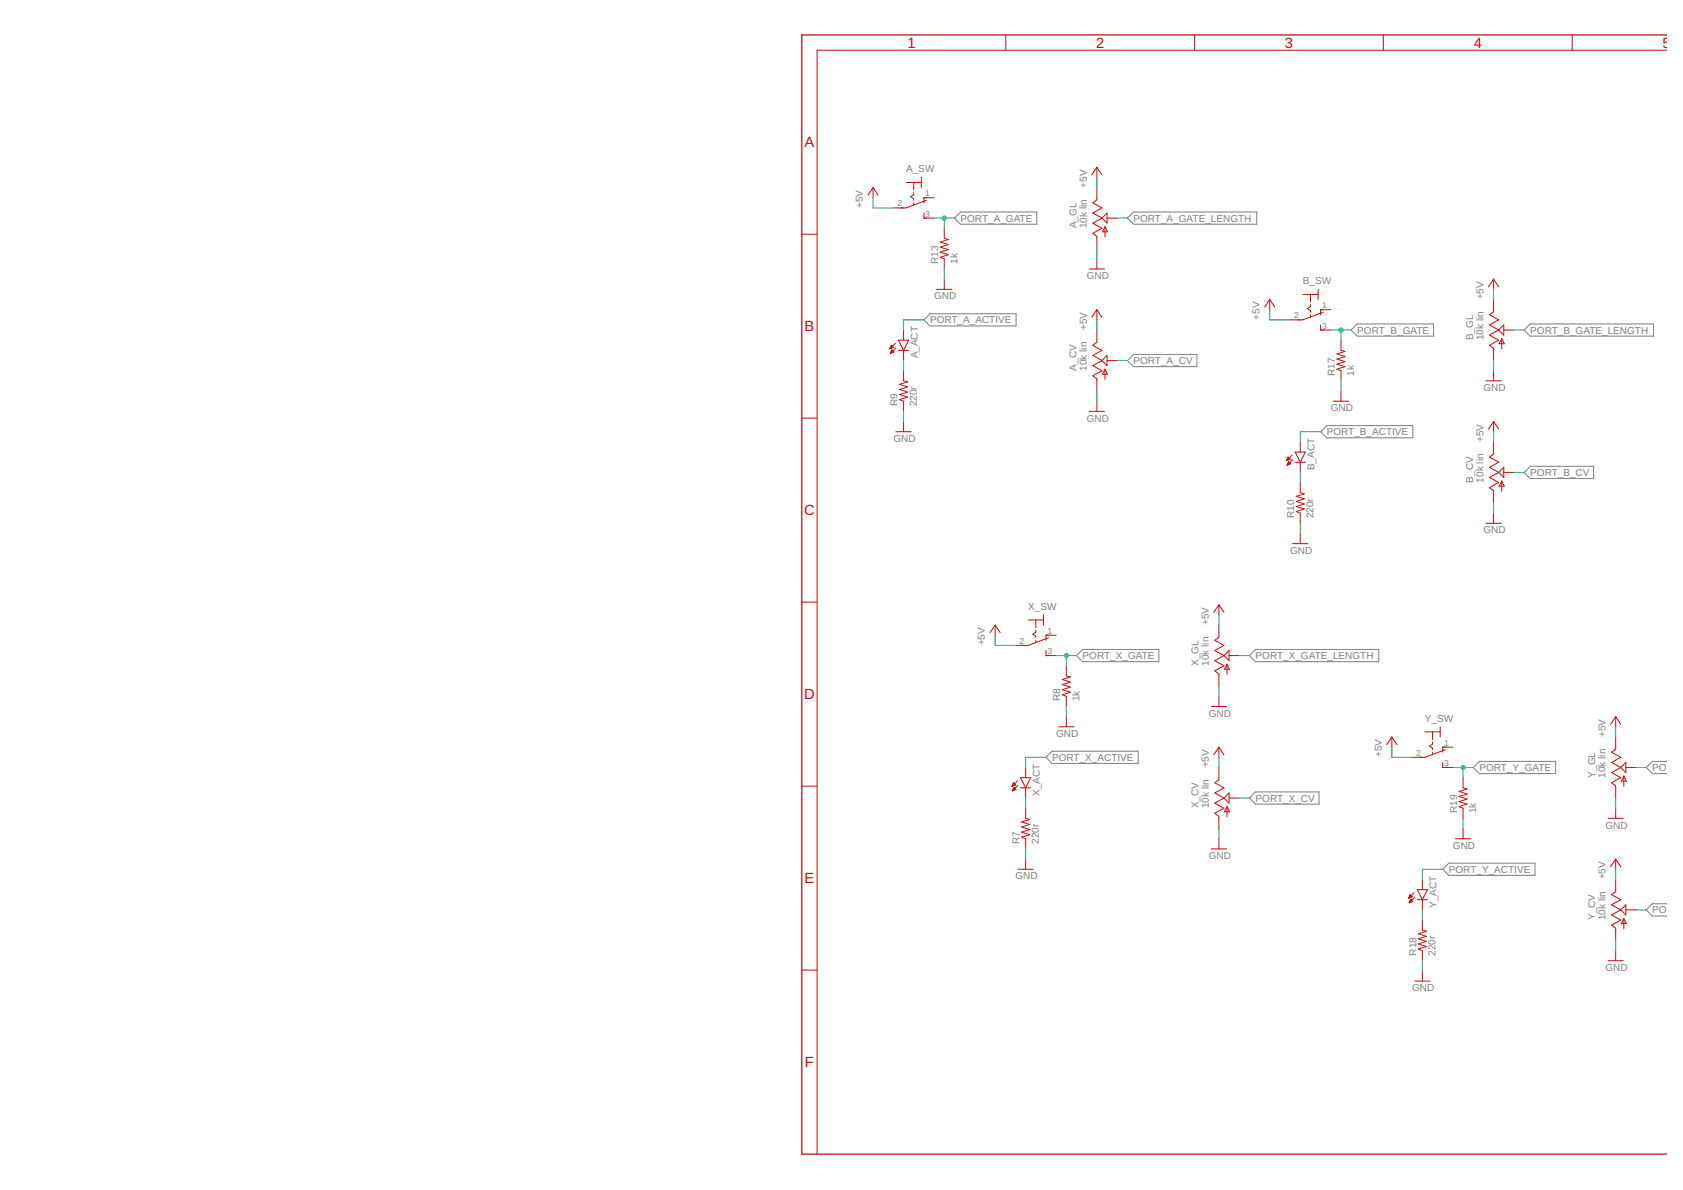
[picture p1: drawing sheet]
<svg xmlns="http://www.w3.org/2000/svg" width="420mm" height="297mm" viewBox="0 0 420 297" stroke-linecap="round" stroke-linejoin="round" font-family="sans-serif">
<g fill="none" stroke="#808080" stroke-width=".25">
<path d="M239.8 52.9h19v3.1h-19l-1.5-1.6zM281.5 54.4l1.5-1.5h30.8v3.1h-30.8zM232.2 78.3h21.5v3.1h-21.5l-1.5-1.6zM281.5 90l1.5-1.5h15.8v3h-15.8zM337.3 82.4l1.5-1.5h19.1v3h-19.1zM382 80.9h30.8v3h-30.8l-1.5-1.5zM329.7 107.8l1.5-1.6h21.5v3.1h-21.5zM380.5 117.9l1.5-1.5h15.8v3h-15.8zM268.8 163.6l1.5-1.5h19v3.1h-19zM313.4 162.1h30.8v3.1h-30.8l-1.5-1.6zM261.1 189l1.6-1.5h21.4v3.1h-21.4zM311.9 199.2l1.5-1.5h15.9v3h-15.9z"/>
<path d="M367.8 191.6l1.5-1.5h19.1v3h-19.1zM416 190.1h-3.5l-1.5 1.5 1.5 1.5h3.5M360.2 217l1.5-1.5h21.5v3h-21.5zM416 225.6h-3.5l-1.5 1.5 1.5 1.5h3.5"/>
</g>
<g fill="none" stroke="#c90d0c" stroke-width=".25">
<path d="M251.1 8.7v3.8M298.2 8.7v3.8M345.4 8.7v3.8M392.5 8.7v3.8M416 12.5h-212v275.6M200.2 58.5h3.8M218 46.8l1.2 1.9M218 46.8l-1.3 1.9M218 46.8v2.6M226.2 45.6h3.8M228.1 45.6v1.9M228.1 48.1v.5l-.7 .5 .7 .5v.4"/>
<path d="M228.1 50.6v.7M230 44.3v2.5M230.7 53.2v1.2h2.5M231.3 50l-5.1 1.9h-3.2M233.2 49.4h-2.5v1.2M235.7 57v2.5l1 .3-2 .6 2 .6-2 .7 2 .6-2 .6 2 .7-2 .6 1 .4v2.5M273.8 41.7v2.6M273.8 46.8v3.1l-1 .7 2.3 1.3-2.3 1.3 2.3 1.2M273.8 41.7l1.3 1.9M273.8 41.7l-1.2 1.9M275.1 54.4l-2.3 1.3 2.3 1.3-2.3 1.3 1 .7v3.1M275.9 56.6v2.5"/>
<path d="M275.9 56.6l.6 1.3h-1.3zM276.4 53.2v2.5l-1.3-1.3zM276.4 54.4h2.5M233.8 72.2h3.8M235.7 69.7v2.5M271.9 67.1h3.8M273.8 64.6v2.5M273.8 77.3v2.5M273.8 77.3l1.3 1.9M273.8 77.3l-1.2 1.9M317 74.8l1.3 1.9M317 74.8l-1.3 1.9"/>
<path d="M317 74.8v2.5M325.2 73.5h3.9M327.2 73.5v1.9M327.2 76v.5l-.8 .5 .8 .6v.3M327.2 78.6v.6M329.1 72.2v2.6M330.3 77.9l-5.1 1.9h-3.1M332.2 77.3h-2.5v1.3M372.9 69.7v2.5M372.9 74.8v3l-1 .8 2.2 1.2-2.2 1.3 2.2 1.3M372.9 69.7l1.2 1.9M372.9 69.7l-1.3 1.9"/>
<path d="M222.2 87h.1M222.2 86.9h.4M222.3 86.8h.6M222.3 88.2h.1M222.3 86.6h.7M222.3 88.1h.3M222.4 86.5h.4M222.4 87.9h.5M222.4 87.8h.7M222.4 86.4h.3M222.5 86.3h.1M222.5 87.7h.5"/>
<path d="M222.5 86.2l.5 .5-.9 .4zM222.5 87.6h.4M222.6 87.5h.2M222.6 87.4h.1M222.7 87.3l.5 .5-.9 .4zM223.5 85.7l-1.4 1.4M223.7 86.8l-1.4 1.4M224.3 84.9h2.5l-1.2 2.6zM224.3 87.5h2.5M225.6 82.4v2.5M225.6 87.5v2.5M225.6 92.5v2.6l1 .2-2 .6 2 .7-2 .6 2 .7-2 .6 2 .6-2 .7 1 .3v2.6"/>
<path d="M273.8 82.4v3l-1 .8 2.3 1.3-2.3 1.2 2.3 1.3M275.1 90l-2.3 1.3 2.3 1.2-2.3 1.3 1 .8v3M275.1 90l1.3-1.3v2.6zM275.9 92.2v2.5M275.9 92.2l.6 1.2h-1.3zM276.4 90h2.5M329.7 81.1v1.3h2.5M334.8 84.9v2.6l1 .2-2 .6 2 .7-2 .6 2 .7-2 .6 2 .6-2 .7 1 .3v2.6M334.8 97.6v2.5M371 95.1h3.8M372.9 92.5v2.6M374.1 82.4l-2.2 1.3 2.2 1.2-2.2 1.3 1 .8v3"/>
<path d="M374.9 84.5v2.6M374.9 84.5l.6 1.3h-1.2zM375.4 81.1v2.6l-1.3-1.3zM375.4 82.4h2.6M200.2 104.4h3.8M223.7 107.8h3.8M225.6 105.2v2.6M271.9 102.7h3.8M273.8 100.1v2.6M321.2 115h.1M321.2 114.9h.3M321.3 114.7h.5"/>
<path d="M321.4 114.6h.7M321.4 116.1h.1M321.4 114.5h.5M321.4 116h.4M321.5 114.4h.3M321.5 115.8h.6M321.5 115.7h.6M321.5 114.3h.2M321.6 114.1h.1M321.6 115.6h.4M321.6 115.5h.3M321.7 115.3h.1"/>
<path d="M321.7 115.3l.5 .5-.9 .3zM322.1 114.6l-.5-.5-.4 .9M322.1 114.6l-.9 .4M322.6 113.6l-1.4 1.4M322.7 114.7l-1.4 1.4M323.3 112.8h2.6l-1.3 2.6zM323.3 115.4h2.6M324.6 110.3v2.5M324.6 115.4v2.5M332.9 100.1h3.8M372.9 105.2v2.6M372.9 110.3v3l-1 .8 2.2 1.3-2.2 1.2 2.2 1.3"/>
<path d="M372.9 105.2l1.2 1.9M372.9 105.2l-1.3 1.9M374.1 117.9l-2.2 1.3 2.2 1.3-2.2 1.2 1 .8v3M374.1 117.9l1.3-1.3v2.6zM375.4 117.9h2.6M322.7 135.7h3.8M324.6 120.5v2.5l1 .3-2 .6 2 .6-2 .7 2 .6-2 .6 2 .7-2 .6 1 .4v2.5M324.6 133.2v2.5M371 130.6h3.8M372.9 128.1v2.5M374.9 120.1v2.5M374.9 120.1l.6 1.2h-1.2z"/>
<path d="M200.2 150.3h3.8M248.4 156l1.3 1.9M248.4 156l-1.2 1.9M248.4 156v2.6M256.7 154.7h3.8M258.6 154.7v2M258.6 157.3v.5l-.8 .5 .8 .5v.4M258.6 159.8v.7M260.5 153.5v2.5M261.8 159.2l-5.1 1.9h-3.2M263.7 158.6h-2.6v1.2M304.3 150.9v2.6"/>
<path d="M304.3 156v3.1l-1 .7 2.3 1.3-2.3 1.3 2.3 1.2M304.3 150.9l1.3 1.9M304.3 150.9l-1.3 1.9M261.1 162.4v1.2h2.6M266.2 166.2v2.5l1 .3-2 .6 2 .6-2 .7 2 .6-2 .6 2 .7-2 .6 1 .4v2.5M266.2 178.9v2.5M302.4 176.3h3.8M304.3 173.8v2.5M305.6 163.6l-2.3 1.3 2.3 1.3-2.3 1.2 1 .8v3.1M306.3 165.8v2.5M306.3 165.8l.7 1.3h-1.3zM306.8 162.4v2.5l-1.2-1.3z"/>
<path d="M306.8 163.6h2.6M403.4 178.9v2.5M403.4 178.9l1.2 1.9M403.4 178.9l-1.3 1.9M200.2 196.2h3.8M252.7 196.2h.2M252.7 196h.5M252.8 195.9h.6M252.8 197.4h.1M252.8 195.8h.6M252.8 197.3h.3M252.9 195.7h.4"/>
<path d="M252.9 197.1h.5M252.9 195.6h.3M252.9 197h.7M253 196.9h.5M253 195.4h.1M253 195.4l-.4 .9M253 195.4l.5 .5-.9 .4M253 196.8h.4M253.1 196.6h.1M253.1 196.5l.5 .5-.8 .4zM254 194.9l-1.4 1.4M254.1 196l-1.3 1.4"/>
<path d="M254.8 194.1h2.5l-1.2 2.6zM254.8 196.7h2.5M256.1 191.6v2.5M256.1 196.7v2.5M264.3 181.4h3.8M304.3 186.5v2.5M304.3 191.6v3l-1 .8 2.3 1.3-2.3 1.2 2.3 1.3M304.3 186.5l1.3 1.9M304.3 186.5l-1.3 1.9M305.6 199.2l-2.3 1.3 2.3 1.2-2.3 1.3 1 .8v3M305.6 199.2l1.2-1.3v2.6zM306.8 199.2h2.6"/>
<path d="M347.5 184l1.2 1.9M347.5 184l-1.3 1.9M347.5 184v2.5M355.7 182.7h3.8M357.6 182.7v1.9M357.6 185.2v.5l-.7 .5 .7 .6v.3M357.6 187.8v.6M359.5 181.4v2.6M360.2 190.3v1.3h2.5M360.8 187.1l-5.1 1.9h-3.1M362.7 186.5h-2.5v1.3M365.3 194.1v2.6l1 .2-2.1 .6 2.1 .7-2.1 .6 2.1 .7-2.1 .6 2.1 .6-2.1 .7 1.1 .3v2.6"/>
<path d="M403.4 184v3l-1.1 .8 2.3 1.2-2.3 1.3 2.3 1.3M404.6 191.6l-2.3 1.2 2.3 1.3-2.3 1.3 1.1 .8v3M405.4 193.7v2.6M405.4 193.7l.6 1.3h-1.3zM405.9 190.3v2.5l-1.3-1.2zM405.9 191.6h2.5M254.1 217h3.9M256.1 201.7v2.6l1 .2-2.1 .7 2.1 .6-2.1 .6 2.1 .7-2.1 .6 2.1 .6-2.1 .7 1.1 .4v2.5M256.1 214.4v2.6M302.4 211.9h3.8M304.3 209.4v2.5M306.3 201.4v2.5"/>
<path d="M306.3 201.4l.7 1.2h-1.3zM355.1 219.5v2.6M363.3 209.4h3.9M365.3 206.8v2.6M401.4 204.3h3.9M403.4 201.7v2.6M403.4 214.4v2.6M403.4 219.5v3.1l-1.1 .7 2.3 1.3-2.3 1.2 2.3 1.3M403.4 214.4l1.2 1.9M403.4 214.4l-1.3 1.9M351.7 224.2h.1M351.7 224h.4"/>
<path d="M351.8 223.9h.6M351.9 223.8h.6M351.9 225.2h.2M351.9 223.7h.5M351.9 225.1h.5M352 223.5h.3M352 225h.6M352 223.4h.1M352 224.9h.6M352 223.3l.6 .5-.9 .4zM352 224.7h.5M352.1 224.6h.2"/>
<path d="M352.1 224.5h.1M352.2 224.5l.5 .5-.9 .3zM353.1 222.8l-1.4 1.4M353.2 223.9l-1.4 1.4M353.8 222.1h2.6l-1.3 2.5zM353.8 224.6h2.6M355.1 224.6v2.5M355.1 229.7v2.5l1 .3-2 .6 2 .6-2 .7 2 .6-2 .6 2 .7-2 .6 1 .4v2.5M401.4 239.8h3.9M403.4 237.3v2.5M404.6 227.1l-2.3 1.3 2.3 1.3-2.3 1.2 1.1 .8v3M404.6 227.1l1.3-1.3v2.6z"/>
<path d="M405.4 229.3v2.5M405.4 229.3l.6 1.2h-1.3zM405.9 227.1h2.5M200.2 242.1h3.8M353.2 244.9h3.8M355.1 242.4v2.5"/>
</g>
<path d="M416 8.7h-215.8v279.4h215.8" fill="none" stroke="#c90d0c" stroke-width=".32"/>
<g fill="none" stroke="#0dab76" stroke-width=".25">
<path d="M218 49.4v2.5h5M233.2 54.4h5.1M235.7 54.4v2.6M273.8 44.3v2.5M278.9 54.4h2.6M230.7 79.8h-5.1v2.6M235.7 67.1v2.6M273.8 62.1v2.5M273.8 79.8v2.6M317 77.3v2.5h5.1M372.9 72.2v2.6M225.6 90v2.5"/>
<path d="M273.8 97.6v2.5M278.9 90h2.6M332.2 82.4h5.1M334.8 82.4v2.5M334.8 95.1v2.5M372.9 90v2.5M378 82.4h2.5M225.6 102.7v2.5M324.6 117.9v2.6M329.7 107.8h-5.1v2.5M372.9 107.8v2.5M378 117.9h2.5"/>
<path d="M324.6 130.6v2.6M372.9 125.5v2.6M248.4 158.6v2.5h5.1M304.3 153.5v2.5M263.7 163.6h5.1M266.2 163.6v2.6M266.2 176.3v2.6M304.3 171.3v2.5M309.4 163.6h2.5M256.1 199.2v2.5M261.1 189h-5v2.6M304.3 189v2.6"/>
<path d="M309.4 199.2h2.5M347.5 186.5v2.5h5.1M362.7 191.6h5.1M365.3 191.6v2.5M403.4 181.4v2.6M403.4 199.2v2.5M408.4 191.6h2.6M256.1 211.9v2.5M304.3 206.8v2.6M360.2 217h-5.1v2.5M365.3 204.3v2.5M403.4 217v2.5"/>
<path d="M355.1 227.1v2.6M355.1 239.8v2.6M403.4 234.7v2.6M408.4 227.1h2.6"/>
</g>
<g fill="#0dab76" stroke="#0dab76" stroke-width=".25">
<circle cx="235.7" cy="54.4" r=".51"/>
<circle cx="334.8" cy="82.4" r=".51"/>
<circle cx="266.2" cy="163.6" r=".51"/>
<circle cx="365.3" cy="191.6" r=".51"/>
</g>
<g font-size="3.7" fill="#c90d0c">
<text x="226.5" y="11.9">1</text>
<text x="273.7" y="11.9">2</text>
<text x="320.8" y="11.9">3</text>
<text x="367.9" y="11.9">4</text>
<text x="415" y="11.9">5</text>
<text x="200.9" y="36.8">A</text>
<text x="200.9" y="82.7">B</text>
<text x="200.7" y="128.6">C</text>
<text x="200.7" y="174.6">D</text>
<text x="200.9" y="220.5">E</text>
<text x="201" y="266.4">F</text>
</g>
<g font-size="2.5" fill="#808080">
<text x="226.2" y="43">A_SW</text>
<text x="271.3" y="46.8" transform="rotate(-90 271.3 46.8)">+5V</text>
<text x="215.4" y="51.9" transform="rotate(-90 215.4 51.9)">+5V</text>
<text x="239.8" y="55.3">PORT_A_GATE</text>
<text x="268.7" y="57" transform="rotate(-90 268.7 57)">A_GL</text>
<text x="271.3" y="57" transform="rotate(-90 271.3 57)">10k lin</text>
<text x="283" y="55.3">PORT_A_GATE_LENGTH</text>
<text x="234.2" y="65.9" transform="rotate(-90 234.2 65.9)">R13</text>
<text x="239" y="65.9" transform="rotate(-90 239 65.9)">1k</text>
<text x="271.3" y="69.7">GND</text>
<text x="325.3" y="70.9">B_SW</text>
<text x="233.2" y="74.8">GND</text>
<text x="370.3" y="74.8" transform="rotate(-90 370.3 74.8)">+5V</text>
<text x="232.2" y="80.7">PORT_A_ACTIVE</text>
<text x="271.3" y="82.4" transform="rotate(-90 271.3 82.4)">+5V</text>
<text x="314.5" y="79.8" transform="rotate(-90 314.5 79.8)">+5V</text>
<text x="338.8" y="83.3">PORT_B_GATE</text>
<text x="382" y="83.3">PORT_B_GATE_LENGTH</text>
<text x="229.1" y="89.5" transform="rotate(-90 229.1 89.5)">A_ACT</text>
<text x="367.8" y="84.9" transform="rotate(-90 367.8 84.9)">B_GL</text>
<text x="370.3" y="84.9" transform="rotate(-90 370.3 84.9)">10k lin</text>
<text x="268.7" y="92.5" transform="rotate(-90 268.7 92.5)">A_CV</text>
<text x="271.3" y="92.5" transform="rotate(-90 271.3 92.5)">10k lin</text>
<text x="283" y="90.9">PORT_A_CV</text>
<text x="333.3" y="93.8" transform="rotate(-90 333.3 93.8)">R17</text>
<text x="338.1" y="93.8" transform="rotate(-90 338.1 93.8)">1k</text>
<text x="224.1" y="101.4" transform="rotate(-90 224.1 101.4)">R9</text>
<text x="228.9" y="101.4" transform="rotate(-90 228.9 101.4)">220r</text>
<text x="370.3" y="97.6">GND</text>
<text x="271.3" y="105.2">GND</text>
<text x="332.2" y="102.7">GND</text>
<text x="223" y="110.3">GND</text>
<text x="331.2" y="108.7">PORT_B_ACTIVE</text>
<text x="370.3" y="110.3" transform="rotate(-90 370.3 110.3)">+5V</text>
<text x="328.2" y="117.4" transform="rotate(-90 328.2 117.4)">B_ACT</text>
<text x="382" y="118.8">PORT_B_CV</text>
<text x="367.8" y="120.5" transform="rotate(-90 367.8 120.5)">B_CV</text>
<text x="370.3" y="120.5" transform="rotate(-90 370.3 120.5)">10k lin</text>
<text x="323.1" y="129.4" transform="rotate(-90 323.1 129.4)">R10</text>
<text x="327.9" y="129.4" transform="rotate(-90 327.9 129.4)">220r</text>
<text x="370.3" y="133.2">GND</text>
<text x="322.1" y="138.2">GND</text>
<text x="256.7" y="152.2">X_SW</text>
<text x="245.9" y="161.1" transform="rotate(-90 245.9 161.1)">+5V</text>
<text x="301.8" y="156" transform="rotate(-90 301.8 156)">+5V</text>
<text x="270.3" y="164.5">PORT_X_GATE</text>
<text x="299.2" y="166.2" transform="rotate(-90 299.2 166.2)">X_GL</text>
<text x="301.8" y="166.2" transform="rotate(-90 301.8 166.2)">10k lin</text>
<text x="313.4" y="164.5">PORT_X_GATE_LENGTH</text>
<text x="264.7" y="175.1" transform="rotate(-90 264.7 175.1)">R8</text>
<text x="269.5" y="175.1" transform="rotate(-90 269.5 175.1)">1k</text>
<text x="301.8" y="178.9">GND</text>
<text x="263.7" y="184">GND</text>
<text x="355.7" y="180.1">Y_SW</text>
<text x="400.8" y="184" transform="rotate(-90 400.8 184)">+5V</text>
<text x="262.7" y="189.9">PORT_X_ACTIVE</text>
<text x="301.8" y="191.6" transform="rotate(-90 301.8 191.6)">+5V</text>
<text x="344.9" y="189" transform="rotate(-90 344.9 189)">+5V</text>
<text x="369.3" y="192.5">PORT_Y_GATE</text>
<text x="398.3" y="194.1" transform="rotate(-90 398.3 194.1)">Y_GL</text>
<text x="400.8" y="194.1" transform="rotate(-90 400.8 194.1)">10k lin</text>
<text x="412.5" y="192.5">PORT_Y</text>
<text x="259.6" y="198.7" transform="rotate(-90 259.6 198.7)">X_ACT</text>
<text x="299.2" y="201.7" transform="rotate(-90 299.2 201.7)">X_CV</text>
<text x="301.8" y="201.7" transform="rotate(-90 301.8 201.7)">10k lin</text>
<text x="313.4" y="200.1">PORT_X_CV</text>
<text x="363.8" y="203" transform="rotate(-90 363.8 203)">R19</text>
<text x="368.6" y="203" transform="rotate(-90 368.6 203)">1k</text>
<text x="400.8" y="206.8">GND</text>
<text x="254.5" y="210.6" transform="rotate(-90 254.5 210.6)">R7</text>
<text x="259.3" y="210.6" transform="rotate(-90 259.3 210.6)">220r</text>
<text x="301.8" y="214.4">GND</text>
<text x="362.7" y="211.9">GND</text>
<text x="253.5" y="219.5">GND</text>
<text x="361.7" y="217.9">PORT_Y_ACTIVE</text>
<text x="400.8" y="219.5" transform="rotate(-90 400.8 219.5)">+5V</text>
<text x="358.7" y="226.6" transform="rotate(-90 358.7 226.6)">Y_ACT</text>
<text x="398.3" y="229.7" transform="rotate(-90 398.3 229.7)">Y_CV</text>
<text x="400.8" y="229.7" transform="rotate(-90 400.8 229.7)">10k lin</text>
<text x="412.5" y="228">PORT_Y</text>
<text x="353.6" y="238.6" transform="rotate(-90 353.6 238.6)">R18</text>
<text x="358.4" y="238.6" transform="rotate(-90 358.4 238.6)">220r</text>
<text x="400.8" y="242.4">GND</text>
<text x="352.6" y="247.4">GND</text>
</g>
<g font-size="2.1" fill="#808080">
<text x="224" y="51.5">2</text>
<text x="231" y="49">1</text>
<text x="231" y="54.1">3</text>
<text x="330.1" y="76.9">1</text>
<text x="323.1" y="79.5">2</text>
<text x="330.1" y="82">3</text>
<text x="254.5" y="160.7">2</text>
<text x="261.5" y="158.2">1</text>
<text x="261.5" y="163.3">3</text>
<text x="353.6" y="188.7">2</text>
<text x="360.5" y="191.2">3</text>
<text x="360.5" y="186.1">1</text>
</g>
</svg>
